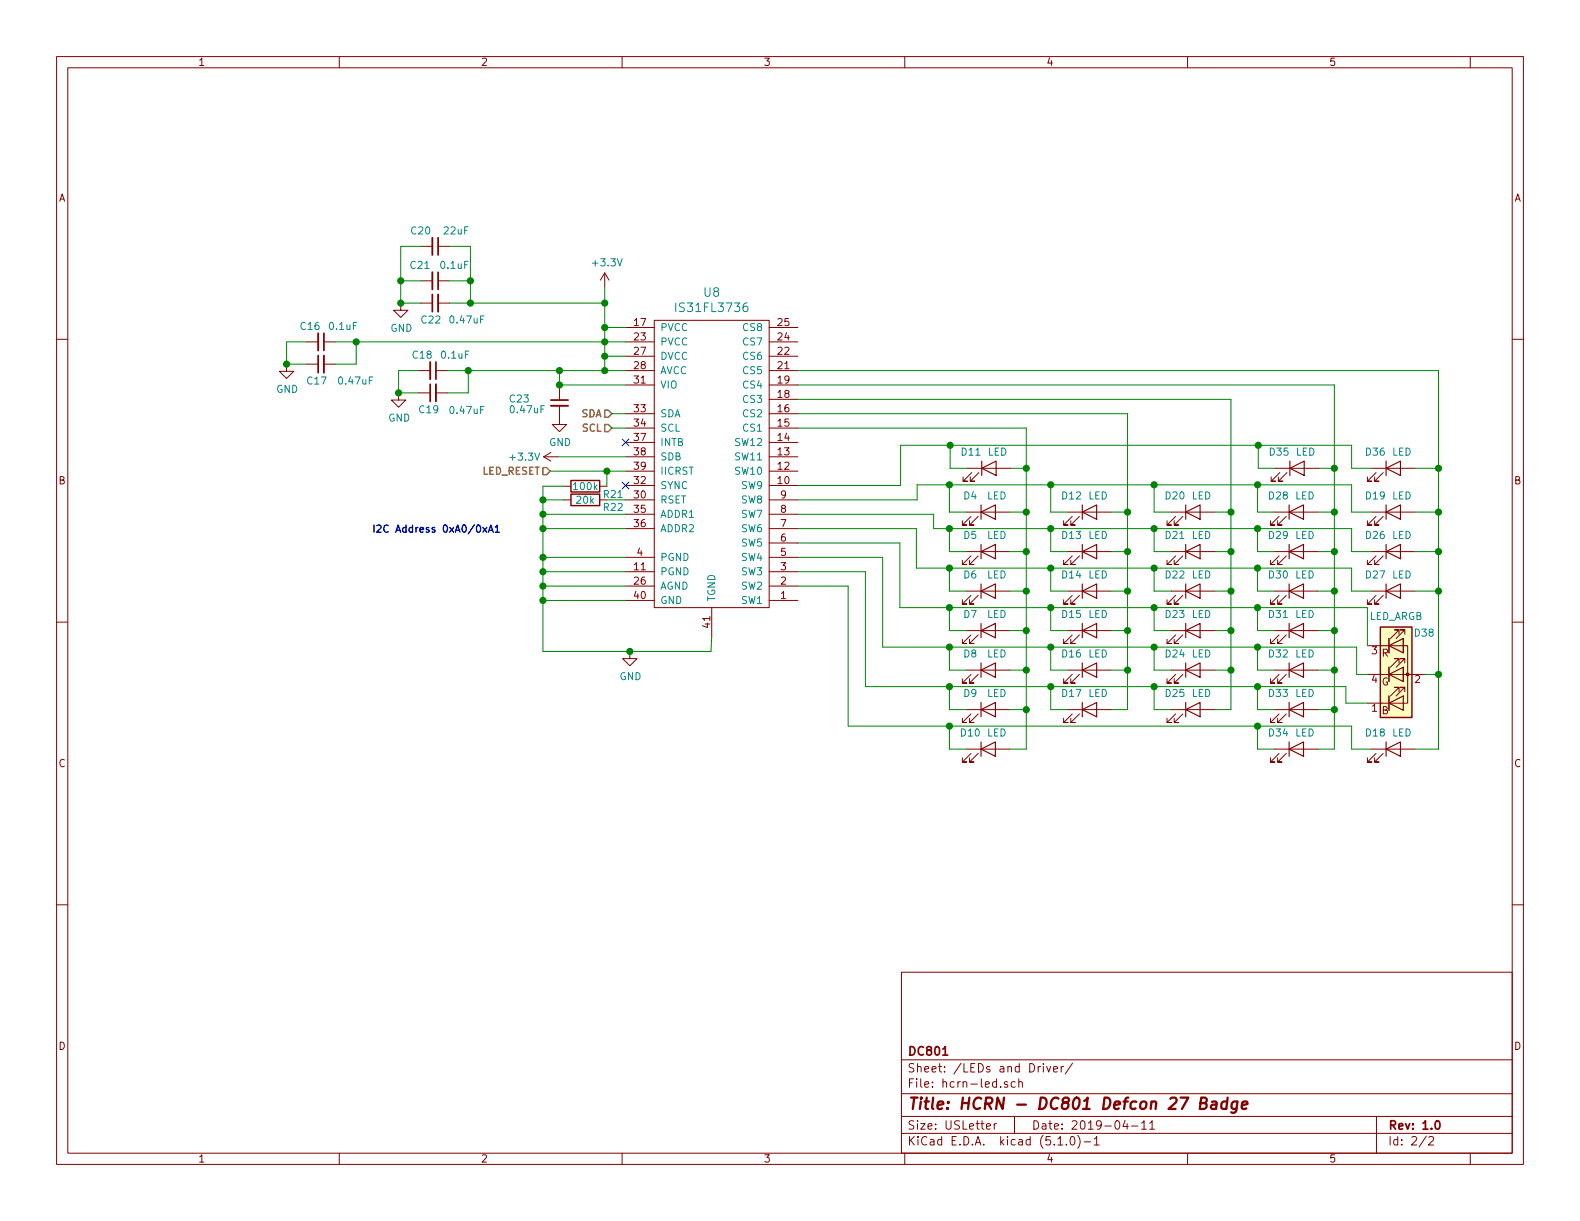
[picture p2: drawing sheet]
<svg xmlns="http://www.w3.org/2000/svg" width="279mm" height="216mm" viewBox="0 0 279 216" stroke-linecap="round" stroke-linejoin="round" font-family="sans-serif">
<g fill="none" stroke="#840000" stroke-width=".18">
<path d="M10 10h259.4v195.9h-259.4zM12 12h255.4v191.9h-255.4zM60 10v2M110 10v2M160 10v2M210 10v2M260 10v2M10 60h2M70.9 53.6v1.3h1.2l-1.2 1.2-1.3-1.2h1.3M74.4 49.7h2.1M74.4 43.6h2.1M74.4 53.6h2.1"/>
<path d="M77.5 49.7h2M77.5 43.6h2M77.5 53.6h2M106.9 48.3l-.7 1.2M106.9 48.3v2.5M106.9 48.3l.8 1.2M110.6 57.9h5.1M115.7 56.6h20.3v50.8h-20.3zM136 57.9h5.1M267.4 60h2M50.7 64.4v1.3h1.2l-1.2 1.2-1.3-1.2h1.3M54.2 60.5h2.1"/>
<path d="M54.2 64.4h2.1M57.3 60.5h2M57.3 64.4h2M70.5 69.5v1.2h1.3l-1.3 1.3-1.3-1.3h1.3M74 65.5h2.1M74 69.5h2.1M77.1 65.5h2M77.1 69.5h2M98.9 71.8v3.3h1.3l-1.3 1.2-1.2-1.2h1.2M98.9 68.7v2M110.6 65.5h5.1M110.6 68.1h5.1"/>
<path d="M110.6 63h5.1M110.6 60.5h5.1M110.6 73.2h5.1M110.6 78.2h5.1M110.6 75.7h5.1M136 65.5h5.1M136 68.1h5.1M136 63h5.1M136 60.5h5.1M136 73.2h5.1M136 78.2h5.1M136 75.7h5.1"/>
<path d="M136 70.6h5.1M96.1 80.8h2.6M96.1 80.8l1.3 .7M97.4 80l-1.3 .8M99.7 88.4h1.3M99.7 86h1.3M106 88.4h1.3M106 86h1.3M110.6 98.6h5.1M110.6 93.5h5.1M110.6 90.9h5.1M110.6 88.4h5.1"/>
<path d="M110.6 85.9h5.1M110.6 83.3h5.1M110.6 80.8h5.1M136 98.6h5.1M136 96h5.1M136 93.5h5.1M136 90.9h5.1M136 88.4h5.1M136 85.9h5.1M136 83.3h5.1M136 80.8h5.1M170.9 90.6h7.7"/>
<path d="M170.9 97.5h7.7M171.1 82.8h7.6M171.7 91.3l-1.5 1.5h.7h-.7v-.7M171.7 98.3l-1.5 1.5h.7h-.7v-.7M171.8 83.6l-1.5 1.5h.8h-.8v-.8M173 91.3l-1.6 1.5h.8h-.8v-.7M173 98.3l-1.6 1.5h.8h-.8v-.7M173.1 83.6l-1.5 1.5h.7h-.7v-.8M188.8 90.6h7.7M188.8 97.5h7.7M189.6 98.3l-1.5 1.5h.7h-.7v-.7M189.6 91.3l-1.5 1.5h.7h-.7v-.7"/>
<path d="M190.9 98.3l-1.5 1.5h.7h-.7v-.7M190.9 91.3l-1.5 1.5h.7h-.7v-.7M207.1 90.6h7.7M207.1 97.5h7.7M207.9 98.3l-1.5 1.5h.7h-.7v-.7M207.9 91.3l-1.5 1.5h.7h-.7v-.7M209.2 98.3l-1.6 1.5h.8h-.8v-.7M209.2 91.3l-1.6 1.5h.8h-.8v-.7M225.4 90.6h7.6M225.4 97.5h7.6M225.6 82.8h7.6M226.2 98.3l-1.5 1.5h.7h-.7v-.7"/>
<path d="M226.2 91.3l-1.5 1.5h.7h-.7v-.7M226.3 83.6l-1.5 1.5h.8h-.8v-.8M227.5 98.3l-1.6 1.5h.8h-.8v-.7M227.5 91.3l-1.6 1.5h.8h-.8v-.7M227.6 83.6l-1.5 1.5h.7h-.7v-.8M242.6 90.6h7.6M242.6 97.5h7.6M242.6 82.8h7.6M243.3 91.3l-1.5 1.5h.8h-.8v-.7M243.3 98.3l-1.5 1.5h.8h-.8v-.7M243.3 83.6l-1.5 1.5h.8h-.8v-.8M244.6 91.3l-1.5 1.5h.7h-.7v-.7"/>
<path d="M244.6 98.3l-1.5 1.5h.7h-.7v-.7M244.6 83.6l-1.5 1.5h.7h-.7v-.8M10 110h2M110.6 106.2h5.1M110.6 103.6h5.1M110.6 101.1h5.1M111.4 115.2v1.3h1.2l-1.2 1.2-1.3-1.2h1.3M125.9 107.4v5.1M136 106.2h5.1M136 103.6h5.1M136 101.1h5.1M170.9 104.5h7.7"/>
<path d="M170.9 111.5h7.7M170.9 118.5h7.7M171.7 105.3l-1.5 1.5h.7h-.7v-.8M171.7 112.3l-1.5 1.5h.7h-.7v-.8M171.7 119.3l-1.5 1.5h.7h-.7v-.8M173 105.3l-1.6 1.5h.8h-.8v-.8M173 112.3l-1.6 1.5h.8h-.8v-.8M173 119.3l-1.6 1.5h.8h-.8v-.8M188.8 104.5h7.7M188.8 111.5h7.7M188.8 118.5h7.7M189.6 119.3l-1.5 1.5h.7h-.7v-.8"/>
<path d="M189.6 112.3l-1.5 1.5h.7h-.7v-.8M189.6 105.3l-1.5 1.5h.7h-.7v-.8M190.9 119.3l-1.5 1.5h.7h-.7v-.8M190.9 112.3l-1.5 1.5h.7h-.7v-.8M190.9 105.3l-1.5 1.5h.7h-.7v-.8M207.1 104.5h7.7M207.1 111.5h7.7M207.1 118.5h7.7M207.9 119.3l-1.5 1.5h.7h-.7v-.8M207.9 112.3l-1.5 1.5h.7h-.7v-.8M207.9 105.3l-1.5 1.5h.7h-.7v-.8M209.2 119.3l-1.6 1.5h.8h-.8v-.8"/>
<path d="M209.2 112.3l-1.6 1.5h.8h-.8v-.8M209.2 105.3l-1.6 1.5h.8h-.8v-.8M225.4 104.5h7.6M225.4 111.5h7.6M225.4 118.5h7.6M226.2 119.3l-1.5 1.5h.7h-.7v-.8M226.2 112.3l-1.5 1.5h.7h-.7v-.8M226.2 105.3l-1.5 1.5h.7h-.7v-.8M227.5 119.3l-1.6 1.5h.8h-.8v-.8M227.5 112.3l-1.6 1.5h.8h-.8v-.8M227.5 105.3l-1.6 1.5h.8h-.8v-.8M241.8 114.2h7.1v10.1h-7.1"/>
<path d="M241.8 119.3h10.2M242.6 104.5h7.6M243.3 105.3l-1.5 1.5h.8h-.8v-.8M244.6 105.3l-1.5 1.5h.7h-.7v-.8M245.6 118v2.5M245.6 112.9v2.5M247.4 117.2v-.7h-.8h.8l-1.5 1.5M247.4 112.1v-.7h-.8h.8l-1.5 1.5M248.2 118v2.5zM248.2 118h.1M248.2 112.9v2.5zM248.2 112.9h.1"/>
<path d="M248.4 117.2v-.7h-.8h.8l-1.5 1.5M248.4 112.1v-.7h-.8h.8l-1.5 1.5M267.4 110h2M170.9 125.5h7.7M170.9 132.5h7.7M171.7 126.2l-1.5 1.6h.7h-.7v-.8M171.7 133.2l-1.5 1.5h.7h-.7v-.7M173 126.2l-1.6 1.6h.8h-.8v-.8M173 133.2l-1.6 1.5h.8h-.8v-.7M188.8 125.5h7.7M189.6 126.2l-1.5 1.6h.7h-.7v-.8M190.9 126.2l-1.5 1.6h.7h-.7v-.8"/>
<path d="M207.1 125.5h7.7M207.9 126.2l-1.5 1.6h.7h-.7v-.8M209.2 126.2l-1.6 1.6h.8h-.8v-.8M225.4 125.5h7.6M225.4 132.5h7.6M226.2 133.2l-1.5 1.5h.7h-.7v-.7M226.2 126.2l-1.5 1.6h.7h-.7v-.8M227.5 133.2l-1.6 1.5h.8h-.8v-.7M227.5 126.2l-1.6 1.6h.8h-.8v-.8M242.6 132.5h7.6M243.3 133.2l-1.5 1.5h.8h-.8v-.7M244.6 133.2l-1.5 1.5h.7h-.7v-.7"/>
<path d="M245.6 123.1v2.5M247.4 122.3v-.8h-.8h.8l-1.5 1.6M248.4 122.3v-.8h-.8h.8l-1.5 1.6M10 160h2M267.4 160h2M159.4 171.9h108v32h-108zM159.4 197.4h108M159.4 193.4h108M159.4 187.4h108M174.4 199.2l.8-.2-.1-.2-.4-.1-.3 .2 .1 .7h.6M175.8 198.7v1M176.2 198.7l-.3 .1-.1 .2"/>
<path d="M177 192.1v.2M178.2 191.3h-.4l-.2 .2 .1 .2 .5 .1v.4h-.6M179.4 197.4v3M179.5 191.3h-.4l-.3 .2 .1 .6 .2 .2 .4-.1M180.2 191.4l.2-.1h.3l.1 1M180.2 190.8v1.5M184.5 188.1v.1M184.5 188.6v1M185.1 188.6l.3 1 .4-1M186.3 189.1l.7-.2-.1-.3h-.4l-.2 .2 .1 .7h.5M187.7 188.6v1M188.1 188.6l-.4 .2"/>
<path d="M189.7 188l-1.3 1.9M199 198.1l-.4 1.1h.9M199.3 198.7v1M200.1 199.1h1.1M201.9 198.6l.4-.4v1.5M201.9 199.7h.8M203.3 198.6l.4-.4v1.5M203.3 199.7h.9M243.4 197.4v6.5M60 203.9v2M110 203.9v2M159.4 200.4h108"/>
<path d="M160 203.9v2M187.1 202.5h.8M188.6 202.3v.2M189.4 201.1l.3-.1a.94 .94 0 0 1 0 1.5 .82 .82 0 0 1-.3-1.4zM190.6 200.8a1.71 1.71 0 0 1 0 2.2M191.7 201.9h1.2M193.5 201.4l.4-.4v1.5M193.5 202.5h.9M210 203.9v2M252.2 200.9l-1.2 1.9M252.7 201.1l.2-.1h.3l.3 .4-.9 1.1h.9M260 203.9v2"/>
</g>
<path d="M57.3 58.9v3.1M76.5 52.1v3M77.5 42v3.1M77.5 48.1v3.1M56.3 62.9v3M76.1 67.9v3.1M77.1 64v3.1M97.4 70.7h3.1M166.7 186.6h.9M253.9 198.3l.2-.1a.81 .81 0 0 1 .6 .6 .81 .81 0 0 1-.3 .8l-.1 .1a.79 .79 0 0 1-.4-1.4z" fill="none" stroke="#840000" stroke-width=".3"/>
<path d="M212.3 195h.7l.3-.2a.46 .46 0 0 0-.2-.7h-.7l-.2 2h.7a.53 .53 0 0 0 .5-.5 .53 .53 0 0 0-.4-.6M214.3 194.8h.8l-.1 1.3M215.1 195.2l-.6 .1a.4 .4 0 0 0-.4 .4 .4 .4 0 0 0 .3 .4l.6-.1M217 194.8a.68 .68 0 0 0-1 .3v.8l.3 .2 .6-.1M217.1 194.1l-.3 2M218.8 194.8l-.2 1.6a.58 .58 0 0 1-.9 .3M218.8 194.8a.68 .68 0 0 0-1 .3v.8l.3 .2 .6-.1M219.6 195.4l1-.2-.1-.4h-.7l-.2 1 .2 .3 .6-.1" fill="none" stroke="#840000" stroke-width=".41"/>
<path d="M132.1 53.6a.6 .6 0 0 0-.7 .6v.6l.1 .2 .5 .1 .2-.2 .1-.5-.2-.2h-.4l-.3 .2" fill="none" stroke="#008484" stroke-width=".18"/>
<path d="M106.9 72.5h.7l.6 .7-.6 .6h-.7zM106.9 75.1h.7l.6 .6-.6 .6h-.7zM96 82.7h.6l.7 .6-.7 .6h-.6z" fill="none" stroke="#848400" stroke-width=".25"/>
<g fill="none" stroke="#008400" stroke-width=".18">
<path d="M70.9 49.7h3.5M74.4 43.6h-3.5v10h3.5M79.5 53.6h27.4M79.5 49.7h3.7M79.5 43.6h3.7v10M106.9 50.8v14.7M106.9 57.9h3.7M54.2 60.5h-3.5v3.9h3.5M59.3 60.5h51.3M63 60.5v3.9h-3.7M74 65.5h-3.5v4h3.5M79.1 65.5h31.5"/>
<path d="M82.8 65.5v4h-3.7M98.9 65.5v3.2M98.9 68.1h11.7M106.9 63h3.7M108.2 73.2h2.4M108.2 75.7h2.4M141.1 73.2h58.3v52.3h-2.9M141.1 75.7h40.4v56.8h-2.9M141.1 65.5h113.3v67h-4.2M141.1 68.1h94.9v64.4h-3M141.1 70.6h76.6v54.9h-2.9M168 78.7v4.1h3.1"/>
<path d="M222.5 78.7v4.1h3.1M96 88.4h3.7M96 90.9h14.6M96 93.5h14.6M96 98.6h14.6M97.3 83.3h13.3M98.7 80.8h11.9M99.7 86h-3.7v29.2h29.7l.2-2.7M107.3 88.4h3.3M107.3 83.3v2.7M141.1 88.4h21.1v-2.7h76.8v4.9h3.6M141.1 90.9h24v2.6h73.9v4h3.6"/>
<path d="M141.1 93.5h21v7h76.9v4h3.6M141.1 98.6h15v15.8h83.8v4.9h1.9M141.1 96h18v11.4h82.7v6.8M167.9 93.5v4h3M167.9 85.7v4.9h3M178.6 97.5h2.9M178.6 90.6h2.9M178.7 82.8h2.8M185.8 93.5v4h3M185.8 85.7v4.9h3M196.5 97.5h2.9M196.5 90.6h2.9"/>
<path d="M204.1 93.5v4h3M204.1 85.7v4.9h3M214.8 97.5h2.9M214.8 90.6h2.9M222.4 85.7v4.9h3M222.4 93.5v4h3M233 97.5h3M233 90.6h3M233.2 82.8h2.9M242.6 82.8h-3.6v-4.1h-79.7v7.2h-18.2M250.2 82.8h4.2M250.2 97.5h4.2"/>
<path d="M250.2 90.6h4.2M96 101.1h14.6M96 103.6h14.6M96 106.2h14.6M141.1 101.1h11.9v20.3h85v2.9h3.8M141.1 103.6h8.9v24.8h89v4.1h3.6M167.9 114.4v4.1h3M167.9 107.4v4.1h3M167.9 100.5v4h3M178.6 118.5h2.9M178.6 111.5h2.9M178.6 104.5h2.9"/>
<path d="M185.8 114.4v4.1h3M185.8 107.4v4.1h3M185.8 100.5v4h3M196.5 118.5h2.9M196.5 111.5h2.9M196.5 104.5h2.9M204.1 114.4v4.1h3M204.1 107.4v4.1h3M204.1 100.5v4h3M214.8 118.5h2.9M214.8 111.5h2.9M214.8 104.5h2.9"/>
<path d="M222.4 100.5v4h3M222.4 107.4v4.1h3M222.4 114.4v4.1h3M233 118.5h3M233 111.5h3M233 104.5h3M250.2 104.5h4.2M252 119.3h2.4M167.9 128.4v4.1h3M167.9 121.4v4.1h3M178.6 125.5h2.9M185.8 121.4v4.1h3"/>
<path d="M204.1 121.4v4.1h3M222.4 121.4v4.1h3M222.4 128.4v4.1h3M233 125.5h3"/>
</g>
<path d="M101 85h5v2h-5zM101 87.4h5v2h-5zM244.1 110.9h5.6v16h-5.6z" fill="none" stroke="#840000" stroke-width=".25"/>
<path d="M110 77.6l1.2 1.2M111.2 77.6l-1.2 1.2M110 85.2l1.2 1.3M111.2 85.2l-1.2 1.3" fill="none" stroke="#000084" stroke-width=".18"/>
<g fill="#008400" stroke="#008400" stroke-width=".25">
<circle cx="96" cy="90.9" r=".51"/>
<circle cx="96" cy="93.5" r=".51"/>
<circle cx="96" cy="98.6" r=".51"/>
<circle cx="96" cy="101.1" r=".51"/>
<circle cx="96" cy="103.6" r=".51"/>
<circle cx="96" cy="106.2" r=".51"/>
<circle cx="111.4" cy="115.2" r=".51"/>
<circle cx="106.9" cy="65.5" r=".51"/>
<circle cx="70.5" cy="69.5" r=".51"/>
<circle cx="82.8" cy="65.5" r=".51"/>
<circle cx="50.7" cy="64.4" r=".51"/>
<circle cx="63" cy="60.5" r=".51"/>
<circle cx="70.9" cy="53.6" r=".51"/>
<circle cx="83.2" cy="53.6" r=".51"/>
<circle cx="106.9" cy="53.6" r=".51"/>
<circle cx="106.9" cy="57.9" r=".51"/>
<circle cx="106.9" cy="60.5" r=".51"/>
<circle cx="106.9" cy="63" r=".51"/>
<circle cx="70.9" cy="49.7" r=".51"/>
<circle cx="83.2" cy="49.7" r=".51"/>
<circle cx="167.9" cy="85.7" r=".51"/>
<circle cx="167.9" cy="107.4" r=".51"/>
<circle cx="167.9" cy="114.4" r=".51"/>
<circle cx="167.9" cy="121.4" r=".51"/>
<circle cx="167.9" cy="128.4" r=".51"/>
<circle cx="168" cy="78.7" r=".51"/>
<circle cx="222.4" cy="114.4" r=".51"/>
<circle cx="236" cy="125.5" r=".51"/>
<circle cx="236" cy="118.5" r=".51"/>
<circle cx="236" cy="111.5" r=".51"/>
<circle cx="236" cy="104.5" r=".51"/>
<circle cx="236" cy="97.5" r=".51"/>
<circle cx="204.1" cy="121.4" r=".51"/>
<circle cx="204.1" cy="114.4" r=".51"/>
<circle cx="204.1" cy="107.4" r=".51"/>
<circle cx="204.1" cy="100.5" r=".51"/>
<circle cx="204.1" cy="93.5" r=".51"/>
<circle cx="204.1" cy="85.7" r=".51"/>
<circle cx="217.7" cy="118.5" r=".51"/>
<circle cx="217.7" cy="111.5" r=".51"/>
<circle cx="217.7" cy="104.5" r=".51"/>
<circle cx="217.7" cy="97.5" r=".51"/>
<circle cx="217.7" cy="90.6" r=".51"/>
<circle cx="185.8" cy="121.4" r=".51"/>
<circle cx="185.8" cy="114.4" r=".51"/>
<circle cx="185.8" cy="107.4" r=".51"/>
<circle cx="185.8" cy="100.5" r=".51"/>
<circle cx="185.8" cy="93.5" r=".51"/>
<circle cx="185.8" cy="85.7" r=".51"/>
<circle cx="199.4" cy="118.5" r=".51"/>
<circle cx="199.4" cy="111.5" r=".51"/>
<circle cx="199.4" cy="104.5" r=".51"/>
<circle cx="199.4" cy="97.5" r=".51"/>
<circle cx="199.4" cy="90.6" r=".51"/>
<circle cx="181.5" cy="125.5" r=".51"/>
<circle cx="181.5" cy="118.5" r=".51"/>
<circle cx="181.5" cy="111.5" r=".51"/>
<circle cx="181.5" cy="104.5" r=".51"/>
<circle cx="181.5" cy="97.5" r=".51"/>
<circle cx="181.5" cy="90.6" r=".51"/>
<circle cx="181.5" cy="82.8" r=".51"/>
<circle cx="167.9" cy="100.5" r=".51"/>
<circle cx="167.9" cy="93.5" r=".51"/>
<circle cx="236" cy="90.6" r=".51"/>
<circle cx="236" cy="82.8" r=".51"/>
<circle cx="222.4" cy="85.7" r=".51"/>
<circle cx="254.4" cy="90.6" r=".51"/>
<circle cx="222.4" cy="93.5" r=".51"/>
<circle cx="254.4" cy="97.5" r=".51"/>
<circle cx="254.4" cy="104.5" r=".51"/>
<circle cx="222.4" cy="100.5" r=".51"/>
<circle cx="222.4" cy="107.4" r=".51"/>
<circle cx="222.4" cy="121.4" r=".51"/>
<circle cx="254.4" cy="119.3" r=".51"/>
<circle cx="222.4" cy="128.4" r=".51"/>
<circle cx="254.4" cy="82.8" r=".51"/>
<circle cx="222.5" cy="78.7" r=".51"/>
<circle cx="98.9" cy="68.1" r=".51"/>
<circle cx="98.9" cy="65.5" r=".51"/>
<circle cx="96" cy="88.4" r=".51"/>
<circle cx="107.3" cy="83.3" r=".51"/>
</g>
<path d="M56.3 58.9v3.1M76.5 42v3.1M76.5 48.1v3.1M77.5 52.1v3M57.3 62.9v3M76.1 64v3.1M77.1 67.9v3.1M97.4 71.8h3.1" fill="none" stroke="#840000" stroke-width=".33"/>
<path d="M85.4 93.3l.7 .8M86.1 93.3l-.7 .8M86.4 94.1l.4-1.3 .4 1.3M86.5 93.8h.6M87.6 93.2l.3-.4v1.3M87.6 94.1h.7" fill="none" stroke="#0000c2" stroke-width=".25"/>
<path d="M244.1 110.9h5.6v16h-5.6z" fill="#ffffc2" stroke="#ffffc2" stroke-width=".18"/>
<circle cx="248.9" cy="119.3" r=".25" fill="#840000" stroke="#840000" stroke-width=".18"/>
<g fill="none" stroke="#840000" stroke-width=".2">
<path d="M173.5 90.6l2.5-1.3v2.5zM173.5 97.5l2.5-1.2v2.5zM173.5 89.3v2.5M173.5 96.3v2.5M173.6 82.8l2.5-1.3v2.6zM173.6 81.5v2.6M191.4 97.5l2.5-1.2v2.5zM191.4 90.6l2.5-1.3v2.5zM191.4 89.3v2.5M191.4 96.3v2.5M209.7 97.5l2.5-1.2v2.5zM209.7 90.6l2.5-1.3v2.5z"/>
<path d="M209.7 89.3v2.5M209.7 96.3v2.5M228 97.5l2.5-1.2v2.5zM228 90.6l2.5-1.3v2.5zM228 89.3v2.5M228 96.3v2.5M228.1 82.8l2.5-1.3v2.6zM228.1 81.5v2.6M245.1 90.6l2.5-1.3v2.5zM245.1 97.5l2.5-1.2v2.5zM245.1 82.8l2.5-1.3v2.6zM245.1 81.5v2.6"/>
<path d="M245.1 89.3v2.5M245.1 96.3v2.5M173.5 104.5l2.5-1.2v2.5zM173.5 111.5l2.5-1.3v2.6zM173.5 118.5l2.5-1.3v2.6zM173.5 103.3v2.5M173.5 110.2v2.6M173.5 117.2v2.6M191.4 118.5l2.5-1.3v2.6zM191.4 111.5l2.5-1.3v2.6zM191.4 104.5l2.5-1.2v2.5zM191.4 103.3v2.5"/>
<path d="M191.4 110.2v2.6M191.4 117.2v2.6M209.7 118.5l2.5-1.3v2.6zM209.7 111.5l2.5-1.3v2.6zM209.7 104.5l2.5-1.2v2.5zM209.7 103.3v2.5M209.7 110.2v2.6M209.7 117.2v2.6M228 118.5l2.5-1.3v2.6zM228 111.5l2.5-1.3v2.6zM228 104.5l2.5-1.2v2.5zM228 103.3v2.5"/>
<path d="M228 110.2v2.6M228 117.2v2.6M245.1 104.5l2.5-1.2v2.5zM245.1 103.3v2.5M245.6 119.3l2.6-1.3v2.5zM245.6 114.2l2.6-1.3v2.5zM245.6 112.9v2.5M245.6 118v2.5M173.5 125.5l2.5-1.3v2.5zM173.5 132.5l2.5-1.3v2.5zM173.5 124.2v2.5M173.5 131.2v2.5"/>
<path d="M191.4 125.5l2.5-1.3v2.5zM191.4 124.2v2.5M209.7 125.5l2.5-1.3v2.5zM209.7 124.2v2.5M228 132.5l2.5-1.3v2.5zM228 125.5l2.5-1.3v2.5zM228 124.2v2.5M228 131.2v2.5M245.1 132.5l2.5-1.3v2.5zM245.1 131.2v2.5M245.6 124.3l2.6-1.2v2.5zM245.6 123.1v2.5"/>
</g>
<text font-size="2.8" fill="#840000" x="160.4" y="196.2">Title: HCRN - DC801 Defcon 27 Badge</text>
<g font-size="2.1" fill="#008484">
<text x="124.5" y="52.5">U8</text>
<text x="120" y="55.2">IS31FL3736</text>
</g>
<g font-size="2.1" fill="#840000">
<text x="160.4" y="189.6">Sheet: /LEDs and Driver/</text>
<text x="160.4" y="186.6">DC801</text>
<text x="160.4" y="192.3">File: hcrn-led.sch</text>
<text x="160.4" y="202.5">KiCad E.D.A. kicad (5.1.0)-1</text>
<text x="160.4" y="199.7">Size: USLetter</text>
<text x="182.4" y="199.7">Date: 2019-04-11</text>
<text x="245.4" y="199.7">Rev: 1.0</text>
<text x="245.4" y="202.5">Id: 2/2</text>
</g>
<g font-size="1.8" fill="#840000">
<text x="35" y="11.6">1</text>
<text x="85" y="11.6">2</text>
<text x="135" y="11.6">3</text>
<text x="185" y="11.6">4</text>
<text x="235" y="11.6">5</text>
<text x="10.4" y="35.6">A</text>
<text x="267.8" y="35.6">A</text>
<text x="112.2" y="57.7">17</text>
<text x="137.6" y="57.7">25</text>
<text x="112.2" y="60.2">23</text>
<text x="112.2" y="62.7">27</text>
<text x="112.2" y="65.3">28</text>
<text x="137.6" y="65.3">21</text>
<text x="137.6" y="62.7">22</text>
<text x="137.6" y="60.2">24</text>
<text x="112.2" y="67.8">31</text>
<text x="137.6" y="70.4">18</text>
<text x="137.6" y="67.8">19</text>
<text x="112.2" y="72.9">33</text>
<text x="112.2" y="75.4">34</text>
<text x="112.2" y="78">37</text>
<text x="137.6" y="78">14</text>
<text x="137.6" y="75.4">15</text>
<text x="137.6" y="72.9">16</text>
<text x="112.2" y="80.5">38</text>
<text x="112.2" y="83.1">39</text>
<text x="137.6" y="83.1">12</text>
<text x="137.6" y="80.5">13</text>
<text x="10.4" y="85.6">B</text>
<text x="112.2" y="88.1">30</text>
<text x="112.2" y="85.6">32</text>
<text x="137.6" y="85.6">10</text>
<text x="138.1" y="88.1">9</text>
<text x="267.8" y="85.6">B</text>
<text x="112.2" y="90.7">35</text>
<text x="112.2" y="93.2">36</text>
<text x="138.1" y="95.8">6</text>
<text x="138.1" y="93.2">7</text>
<text x="138.1" y="90.7">8</text>
<text x="112.2" y="100.8">11</text>
<text x="112.7" y="98.3">4</text>
<text x="138.1" y="100.8">3</text>
<text x="138.1" y="98.3">5</text>
<text x="112.2" y="105.9">40</text>
<text x="112.2" y="103.4">26</text>
<text x="138.1" y="105.9">1</text>
<text x="138.1" y="103.4">2</text>
<text x="125.6" y="110.9" transform="rotate(-90 125.6 110.9)">41</text>
<text x="242.6" y="115.7">3</text>
<text x="244.3" y="116.1">R</text>
<text x="242.6" y="125.9">1</text>
<text x="242.6" y="120.8">4</text>
<text x="244.3" y="121.2">G</text>
<text x="250.2" y="120.8">2</text>
<text x="244.3" y="126.3">B</text>
<text x="10.4" y="135.6">C</text>
<text x="267.8" y="135.6">C</text>
<text x="10.4" y="185.6">D</text>
<text x="267.8" y="185.6">D</text>
<text x="35" y="205.5">1</text>
<text x="85" y="205.5">2</text>
<text x="135" y="205.5">3</text>
<text x="185" y="205.5">4</text>
<text x="235" y="205.5">5</text>
</g>
<g font-size="1.8" fill="#008484">
<text x="72.8" y="41.5">C20</text>
<text x="78.6" y="41.5">22uF</text>
<text x="72.6" y="47.5">C21</text>
<text x="78" y="47.5">0.1uF</text>
<text x="105" y="47.1">+3.3V</text>
<text x="53.2" y="58.3">C16</text>
<text x="58.3" y="58.3">0.1uF</text>
<text x="69" y="58.7">GND</text>
<text x="74.6" y="57.2">C22</text>
<text x="79.8" y="57.2">0.47uF</text>
<text x="116.7" y="58.5">PVCC</text>
<text x="131.6" y="58.5">CS8</text>
<text x="73" y="63.4">C18</text>
<text x="78.2" y="63.4">0.1uF</text>
<text x="116.7" y="61.1">PVCC</text>
<text x="116.7" y="63.6">DVCC</text>
<text x="131.6" y="63.6">CS6</text>
<text x="131.6" y="61.1">CS7</text>
<text x="48.8" y="69.5">GND</text>
<text x="54.4" y="68">C17</text>
<text x="60.1" y="68">0.47uF</text>
<text x="90.2" y="71.2">C23</text>
<text x="116.7" y="68.7">VIO</text>
<text x="116.7" y="66.2">AVCC</text>
<text x="131.6" y="66.2">CS5</text>
<text x="131.6" y="71.2">CS3</text>
<text x="131.6" y="68.7">CS4</text>
<text x="68.7" y="74.5">GND</text>
<text x="74.2" y="73.1">C19</text>
<text x="79.8" y="73.2">0.47uF</text>
<text x="90.4" y="73.1">0.47uF</text>
<text x="116.7" y="73.8">SDA</text>
<text x="116.7" y="76.3">SCL</text>
<text x="131.6" y="76.3">CS1</text>
<text x="131.6" y="73.8">CS2</text>
<text x="90.4" y="81.5">+3.3V</text>
<text x="97.1" y="78.9">GND</text>
<text x="116.7" y="78.9">INTB</text>
<text x="116.7" y="81.4">SDB</text>
<text x="116.7" y="83.9">IICRST</text>
<text x="130.2" y="83.9">SW10</text>
<text x="130.2" y="81.4">SW11</text>
<text x="130.2" y="78.9">SW12</text>
<text x="170.1" y="80.6">D11</text>
<text x="174.7" y="80.6">LED</text>
<text x="224.6" y="80.6">D35</text>
<text x="229.1" y="80.6">LED</text>
<text x="241.6" y="80.6">D36</text>
<text x="246.2" y="80.6">LED</text>
<text x="101.5" y="86.7">100k</text>
<text x="102" y="89.1">20k</text>
<text x="106.8" y="88.1">R21</text>
<text x="116.7" y="89">RSET</text>
<text x="116.7" y="86.5">SYNC</text>
<text x="131.2" y="89">SW8</text>
<text x="131.2" y="86.5">SW9</text>
<text x="170.5" y="88.3">D4</text>
<text x="174.5" y="88.3">LED</text>
<text x="187.9" y="88.3">D12</text>
<text x="192.4" y="88.3">LED</text>
<text x="206.1" y="88.3">D20</text>
<text x="210.7" y="88.3">LED</text>
<text x="224.4" y="88.3">D28</text>
<text x="229" y="88.3">LED</text>
<text x="241.6" y="88.3">D19</text>
<text x="246.2" y="88.3">LED</text>
<text x="106.8" y="90.3">R22</text>
<text x="116.7" y="91.6">ADDR1</text>
<text x="116.7" y="94.1">ADDR2</text>
<text x="131.2" y="94.1">SW6</text>
<text x="131.2" y="91.6">SW7</text>
<text x="170.5" y="95.3">D5</text>
<text x="174.5" y="95.3">LED</text>
<text x="187.9" y="95.3">D13</text>
<text x="192.4" y="95.3">LED</text>
<text x="206.1" y="95.3">D21</text>
<text x="210.7" y="95.3">LED</text>
<text x="224.4" y="95.3">D29</text>
<text x="229" y="95.3">LED</text>
<text x="241.6" y="95.3">D26</text>
<text x="246.2" y="95.3">LED</text>
<text x="116.7" y="99.2">PGND</text>
<text x="116.7" y="101.7">PGND</text>
<text x="131.2" y="101.7">SW3</text>
<text x="131.2" y="99.2">SW4</text>
<text x="131.2" y="96.6">SW5</text>
<text x="116.7" y="106.8">GND</text>
<text x="116.7" y="104.3">AGND</text>
<text x="126.5" y="106.4" transform="rotate(-90 126.5 106.4)">TGND</text>
<text x="131.2" y="106.8">SW1</text>
<text x="131.2" y="104.3">SW2</text>
<text x="170.5" y="102.3">D6</text>
<text x="174.5" y="102.3">LED</text>
<text x="187.9" y="102.3">D14</text>
<text x="192.4" y="102.3">LED</text>
<text x="206.1" y="102.3">D22</text>
<text x="210.7" y="102.3">LED</text>
<text x="224.4" y="102.3">D30</text>
<text x="229" y="102.3">LED</text>
<text x="241.6" y="102.3">D27</text>
<text x="246.2" y="102.3">LED</text>
<text x="170.5" y="109.3">D7</text>
<text x="174.5" y="109.3">LED</text>
<text x="187.9" y="109.3">D15</text>
<text x="192.4" y="109.3">LED</text>
<text x="206.1" y="109.3">D23</text>
<text x="210.7" y="109.3">LED</text>
<text x="224.4" y="109.3">D31</text>
<text x="229" y="109.3">LED</text>
<text x="242" y="109.6">LED_ARGB</text>
<text x="250.2" y="112.6">D38</text>
<text x="170.5" y="116.3">D8</text>
<text x="174.5" y="116.3">LED</text>
<text x="187.9" y="116.3">D16</text>
<text x="192.4" y="116.3">LED</text>
<text x="206.1" y="116.3">D24</text>
<text x="210.7" y="116.3">LED</text>
<text x="224.4" y="116.3">D32</text>
<text x="229" y="116.3">LED</text>
<text x="109.6" y="120.3">GND</text>
<text x="170.5" y="123.2">D9</text>
<text x="174.5" y="123.2">LED</text>
<text x="187.9" y="123.2">D17</text>
<text x="192.4" y="123.2">LED</text>
<text x="206.1" y="123.2">D25</text>
<text x="210.7" y="123.2">LED</text>
<text x="224.4" y="123.2">D33</text>
<text x="229" y="123.2">LED</text>
<text x="170" y="130.2">D10</text>
<text x="174.5" y="130.2">LED</text>
<text x="224.4" y="130.2">D34</text>
<text x="229" y="130.2">LED</text>
<text x="241.6" y="130.2">D18</text>
<text x="246.2" y="130.2">LED</text>
</g>
<g font-size="1.8" fill="#848400">
<text x="102.8" y="73.8">SDA</text>
<text x="103" y="76.3">SCL</text>
<text x="85.2" y="83.9">LED_RESET</text>
</g>
<text font-size="1.8" fill="#0000c2" x="65.7" y="94.2">I2C Address 0xA0/0xA1</text>
</svg>
